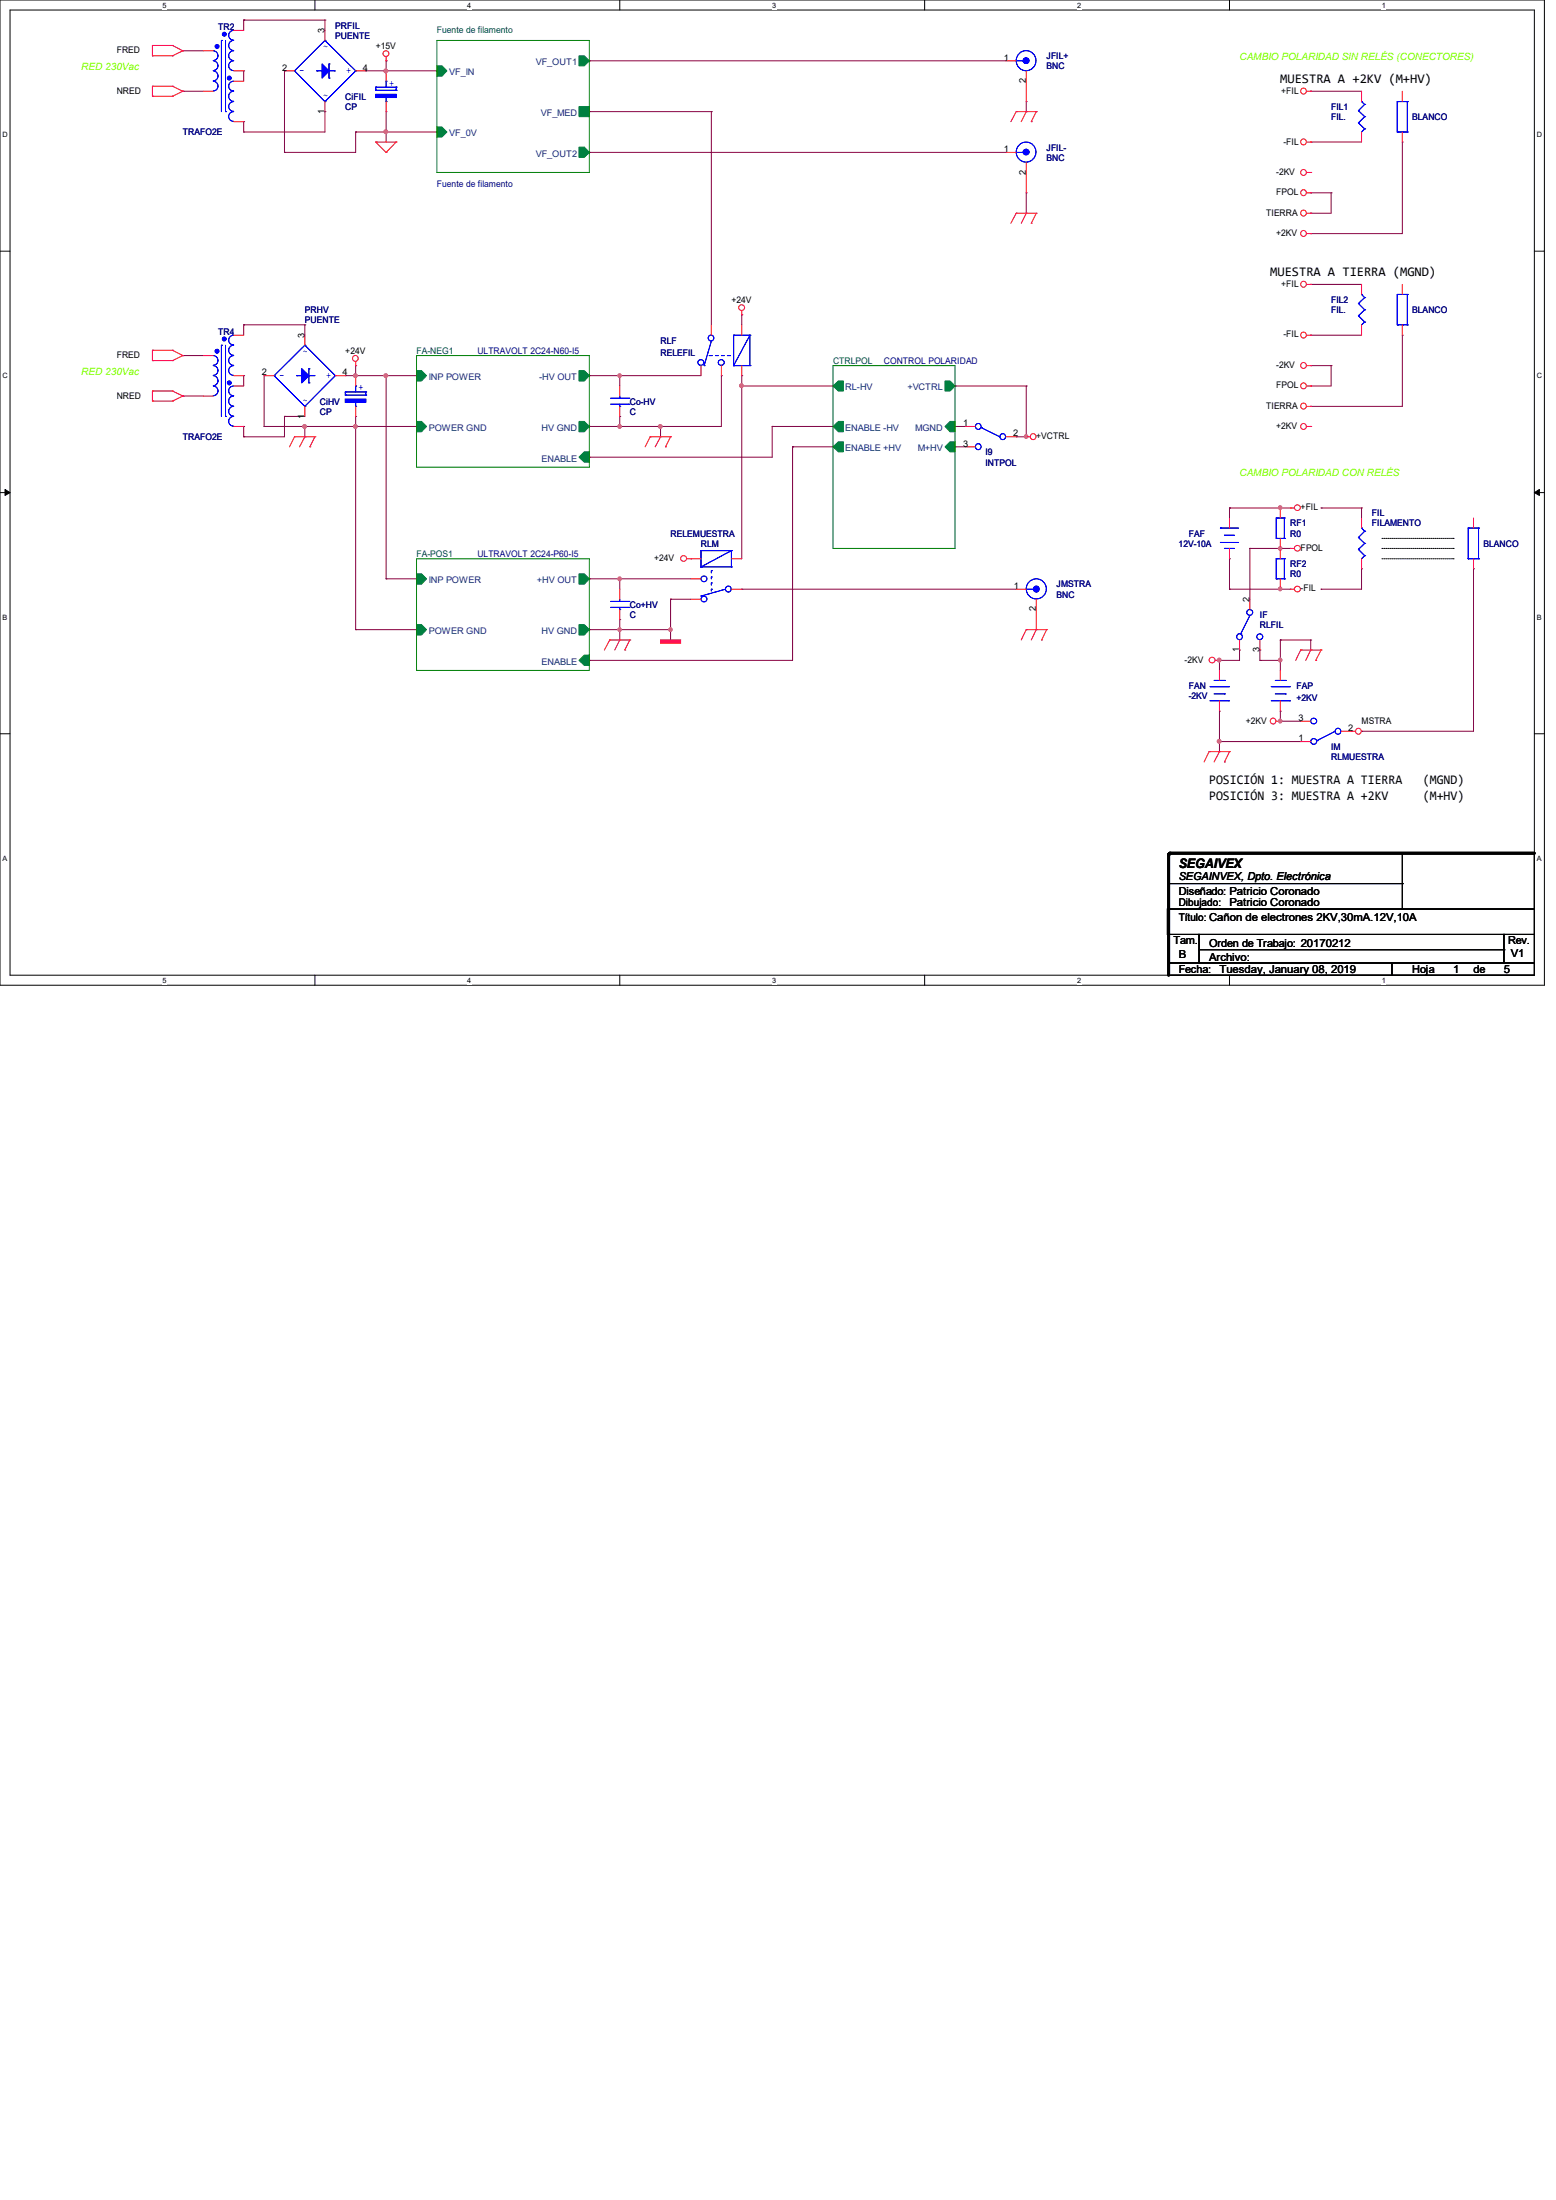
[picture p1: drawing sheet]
<svg xmlns="http://www.w3.org/2000/svg" width="210mm" height="297mm" viewBox="0 0 210 297" stroke-linecap="round" stroke-linejoin="round" font-family="sans-serif">
<path d="M0 0h208.4v133h-208.4zM1.4 1.4h205.7v130.3h-205.7z" fill="none" stroke="#000" stroke-width=".13"/>
<g fill="#fff">
<path d="M21.9 .1h.6v1.1h-.6z"/>
<path d="M21.9 131.8h.6v1.1h-.6z"/>
</g>
<path d="M42.5 0v1.4M42.5 131.7v1.3" fill="none" stroke="#000" stroke-width=".13"/>
<g fill="#fff">
<path d="M63.1 .1h.5v1.1h-.5z"/>
<path d="M63.1 131.8h.5v1.1h-.5z"/>
</g>
<path d="M83.7 0v1.4M83.7 131.7v1.3" fill="none" stroke="#000" stroke-width=".13"/>
<g fill="#fff">
<path d="M104.2 .1h.6v1.1h-.6z"/>
<path d="M104.2 131.8h.6v1.1h-.6z"/>
</g>
<path d="M124.8 0v1.4M124.8 131.7v1.3" fill="none" stroke="#000" stroke-width=".13"/>
<g fill="#fff">
<path d="M145.4 .1h.5v1.1h-.5z"/>
<path d="M145.4 131.8h.5v1.1h-.5z"/>
</g>
<path d="M165.9 0v1.4M165.9 131.7v1.3" fill="none" stroke="#000" stroke-width=".13"/>
<g fill="#fff">
<path d="M186.5 .1h.6v1.1h-.6z"/>
<path d="M186.5 131.8h.6v1.1h-.6z"/>
<path d="M.3 17.6h.8v1.1h-.8z"/>
<path d="M207.4 17.6h.8v1.1h-.8z"/>
<path d="M.3 50.2h.8v1.1h-.8z"/>
<path d="M207.4 50.2h.8v1.1h-.8z"/>
</g>
<path d="M0 33.9h1.4M207.1 33.9h1.3" fill="none" stroke="#000" stroke-width=".13"/>
<g fill="#fff">
<path d="M.3 82.8h.7v1.1h-.7z"/>
<path d="M207.4 82.8h.7v1.1h-.7z"/>
</g>
<path d="M0 66.5h1.4M207.1 66.5h1.3" fill="none" stroke="#000" stroke-width=".13"/>
<path d="M.7 66.1l.7 .4-.7 .4zM207.1 66.5l.7-.4v.8z" fill="#000" stroke="#000" stroke-width=".13"/>
<g fill="#fff">
<path d="M.3 115.3h.7v1.1h-.7z"/>
<path d="M207.4 115.3h.7v1.1h-.7z"/>
</g>
<g fill="none" stroke="#000" stroke-width=".13">
<path d="M186.5 74h9.6M186.5 72.7h9.6M186.5 75.4h9.6M196.1 74h.1M196.1 72.7h.1M196.1 75.4h.1M0 99.1h1.4M207.1 99.1h1.3M157.7 115.2h49.4v7.5h-49.4zM157.7 119.3h31.6M189.3 119.3h.1M189.3 115.2v7.5"/>
<path d="M157.6 122.7h49.5v3.5h-49.5zM157.7 126.2h4.1v3.8h-4.1zM157.7 130h30.2v1.7h-30.2zM161.8 126.2h41.2v3.8h-41.2zM161.8 128.2h41.2M187.9 130h19.2v1.7h-19.2zM189.3 122.7h.1M203 126.2h4.1v3.8h-4.1zM203 128.2h.1"/>
</g>
<g fill="none" stroke="#800040" stroke-width=".13">
<path d="M24.7 6.9h.1M24.7 12.3h.1M24.7 6.9h2.7M24.7 12.3h2.7M32.9 2.7h.1M32.9 16.4h.1M32.9 9.6h.1M32.9 17.8h.1M32.9 2.7h11M32.9 2.7v1.4M32.9 9.6v1.4M32.9 16.4v1.4"/>
<path d="M38.4 9.6h.1M38.4 9.6v11M43.9 2.7h.1M43.9 15.1h.1M43.9 15.1v2.7h-11M43.9 2.7v1.4M48 17.8h.1M48 17.8h11M48 17.8v2.8h-9.6M49.4 9.6h.1M49.4 9.6h9.6M52.1 8.2h.1"/>
<path d="M52.1 9.6h.1M52.1 17.8h.1M52.1 15.1h.1M52.1 8.2v1.4M52.1 15.1v4.1M79.5 8.2h.1M79.5 15.1h.1M79.5 8.2h56.3M79.5 15.1h16.5M96 15.1h.1M96 15.1v28.8M138.5 13.7h.1"/>
<path d="M138.5 13.7v1.4M176.9 12.3h.1M176.9 19.2h.1M176.9 12.3h6.9M176.9 19.2h6.9M189.3 19.2h.1M189.3 19.2v12.3h-12.4M38.4 20.6h.1M79.5 20.6h.1M79.5 20.6h56.3M138.5 26h.1M138.5 26v2.8"/>
<path d="M176.9 26h.1M176.9 28.8h.1M176.9 31.5h.1M176.9 38.4h.1M176.9 26h2.8M176.9 38.4h6.9M179.7 26h.1M179.7 26v2.8h-2.8M24.7 48h.1M24.7 53.5h.1M24.7 48h2.7M24.7 53.5h2.7"/>
<path d="M32.9 50.7h.1M32.9 43.9h.1M32.9 59h.1M32.9 57.6h.1M32.9 43.9v1.4M32.9 50.7v1.4M32.9 57.6v1.4M32.9 43.9h8.2M35.6 50.7h.1M35.6 57.6h.1M35.6 57.6h20.6M35.6 50.7v6.9"/>
<path d="M38.4 56.2h.1M38.4 56.2v2.8h-5.5M38.4 56.2h2.7M41.1 57.6h.1M41.1 43.9h.1M41.1 43.9v1.4M41.1 57.6v1.4M46.6 50.7h.1M46.6 50.7h9.6M48 50.7h.1M48 56.2h.1M48 57.6h.1"/>
<path d="M48 49.4h.1M48 49.4v1.3M48 56.2v28.8M52.1 50.7h.1M52.1 50.7v27.4M79.5 50.7h.1M79.5 57.6h.1M79.5 50.7h15.1M83.7 50.7h.1M83.7 56.2h.1M83.7 57.6h.1M83.7 50.7v1.4"/>
<path d="M83.7 56.2v1.4M89.2 57.6h.1M89.2 57.6v1.4M97.4 50.7h.1M97.4 50.7v6.9h-17.9M100.1 50.7h.1M100.1 52.1h.1M100.1 42.5h.1M100.1 52.1h12.3M100.1 42.5v1.4M100.1 50.7v24.7M104.2 57.6h.1"/>
<path d="M104.2 57.6h8.2M104.2 57.6v4.1h-24.7M128.9 52.1h.1M128.9 57.6h.1M128.9 52.1h9.6M128.9 57.6h1.4M137.2 59h.1M138.5 52.1h.1M138.5 52.1v6.9h-1.3M176.9 49.4h.1M176.9 52.1h.1M176.9 45.3h.1"/>
<path d="M176.9 54.9h.1M176.9 49.4h2.8M176.9 45.3h6.9M179.7 49.4h.1M179.7 49.4v2.7h-2.8M189.3 45.3h.1M189.3 45.3v9.6h-12.4M52.1 78.1h.1M52.1 78.1h4.1M79.5 78.1h.1M79.5 61.7h.1M79.5 78.1h13.8"/>
<path d="M83.7 78.1h.1M83.7 78.1v1.4M100.1 79.5h.1M100.1 79.5h37.1M107 60.3h.1M107 60.3h5.4M107 60.3v28.9h-27.5M128.9 60.3h.1M128.9 60.3h1.4M165.9 68.6h.1M165.9 79.5h.1M165.9 75.4h.1"/>
<path d="M165.9 79.5h8.3M165.9 68.6h8.3M165.9 68.6v1.3M165.9 75.4v4.1M168.7 74h.1M168.7 74h5.5M168.7 74v6.9M172.8 74h.1M172.8 68.6h.1M172.8 79.5h.1M178.3 68.6h.1M178.3 79.5h.1"/>
<path d="M178.3 68.6h5.5M183.8 68.6h.1M183.8 76.8h.1M183.8 76.8v2.7h-5.5M183.8 68.6v1.3M198.9 76.8h.1M198.9 76.8v21.9h-15.1M48 85h.1M48 85h8.2M79.5 89.2h.1M79.5 85h.1M79.5 85h11"/>
<path d="M83.7 83.7h.1M83.7 85h.1M83.7 83.7v2.7M90.5 80.9h.1M90.5 85h.1M90.5 80.9h2.8M90.5 80.9v5.5M164.6 89.2h.1M164.6 96h.1M164.6 89.2v1.3M164.6 96v5.5M167.3 87.8h.1"/>
<path d="M167.3 87.8v1.4h-2.7M170.1 89.2h.1M170.1 87.8h.1M170.1 89.2h2.7M170.1 87.8v1.4M172.8 86.4h.1M172.8 96h.1M172.8 89.2h.1M172.8 97.4h.1M172.8 86.4h4.1M172.8 86.4v4.1M172.8 96v1.4"/>
<path d="M172.8 97.4h2.8M176.9 86.4h.1M176.9 86.4v1.4M183.8 98.7h.1M164.6 100.1h.1M164.6 100.1h11"/>
</g>
<g fill="#f0f" stroke="#f0f" stroke-width=".13">
<circle cx="48" cy="50.7" r=".25"/>
<circle cx="138.5" cy="58.9" r=".24"/>
<circle cx="52.1" cy="9.6" r=".25"/>
<circle cx="52.1" cy="17.8" r=".25"/>
<circle cx="41.1" cy="57.6" r=".25"/>
<circle cx="52.1" cy="50.7" r=".25"/>
<circle cx="48" cy="57.6" r=".25"/>
<circle cx="83.6" cy="50.7" r=".24"/>
<circle cx="90.5" cy="85" r=".24"/>
<circle cx="89.1" cy="57.6" r=".25"/>
<circle cx="83.6" cy="57.6" r=".24"/>
<circle cx="83.6" cy="78.1" r=".24"/>
<circle cx="83.6" cy="85" r=".24"/>
<circle cx="100.1" cy="52.1" r=".25"/>
<circle cx="172.8" cy="74" r=".24"/>
<circle cx="164.5" cy="89.1" r=".25"/>
<circle cx="172.8" cy="97.3" r=".24"/>
<circle cx="164.5" cy="100.1" r=".25"/>
<circle cx="172.8" cy="68.5" r=".24"/>
<circle cx="172.8" cy="79.5" r=".24"/>
<circle cx="172.8" cy="89.1" r=".24"/>
</g>
<g fill="none" stroke="#f00" stroke-width=".13">
<path d="M20.6 7.5h.1M20.6 6.1h.1M20.6 13h.1M20.6 11.6h.1M20.6 7.5h2.7M20.6 6.1v1.4M20.6 11.6v1.4M20.6 6.1h2.7M20.6 13h2.7M20.6 11.6h2.7M23.3 7.5h.1M23.3 6.1h.1"/>
<path d="M23.3 13h.1M23.3 11.6h.1M23.3 6.1l1.4 .8M23.3 11.6l1.4 .7M24.7 6.9h.1M24.7 12.3h.1M24.7 6.9l-1.4 .6M24.7 12.3l-1.4 .7M27.4 12.3h1.4M27.4 6.9h1.4M31.5 4.1h1.4M31.5 9.6h1.4"/>
<path d="M31.5 11h1.4M31.5 16.4h1.4M38.4 9.6h1.4M43.9 4.1v1.4M43.9 13.7v1.4M48 9.6h1.4M50.7 19.2h.1M50.7 19.2h2.8M50.7 19.2l1.4 1.4M52.1 8.2h.1M52.1 7.7v.5M52.1 9.6v1.4"/>
<path d="M52.1 13.7v1.4M53.5 19.2h.1M53.5 19.2l-1.4 1.4M135.8 8.2h1.4M137.2 15.1h.1M137.2 15.1l-.8 1.3M137.2 15.1h2.7M138.5 15.1h.1M138.5 15.1l-.7 1.3M138.5 9.6v4.1M139.2 16.4h.1M139.9 15.1h.1"/>
<path d="M139.9 15.1l-.7 1.3M176.4 19.2h.5M176.4 12.3h.5M176.9 12.3h.1M176.9 19.2h.1M183.8 12.3v1.4M183.8 17.8v1.4M189.3 12.3v1.4M189.3 17.8v1.4M52.1 20.6h.1M135.8 20.6h1.4M137.2 28.8h.1"/>
<path d="M137.2 28.8l-.8 1.3M137.2 28.8h2.7M138.5 28.8h.1M138.5 28.8l-.7 1.3M138.5 21.9v4.1M139.2 30.1h.1M139.9 28.8h.1M139.9 28.8l-.7 1.3M176.4 28.8h.5M176.4 26h.5M176.4 23.3h.5M176.4 31.5h.5"/>
<path d="M176.4 38.4h.5M176.9 26h.1M176.9 28.8h.1M176.9 23.3h.1M176.9 31.5h.1M176.9 38.4h.1M183.8 38.4v1.4M189.3 38.4v1.4M20.6 48.7h.1M20.6 47.3h.1M20.6 54.1h.1M20.6 52.8h.1"/>
<path d="M20.6 47.3v1.4M20.6 52.8v1.3M20.6 48.7h2.7M20.6 47.3h2.7M20.6 54.1h2.7M20.6 52.8h2.7M23.3 48.7h.1M23.3 47.3h.1M23.3 54.1h.1M23.3 52.8h.1M23.3 47.3l1.4 .7M23.3 52.8l1.4 .7"/>
<path d="M24.7 48h.1M24.7 53.5h.1M24.7 48l-1.4 .7M24.7 53.5l-1.4 .6M27.4 48h1.4M27.4 53.5h1.4M31.5 45.3h1.4M31.5 52.1h1.4M31.5 57.6h1.4M31.5 50.7h1.4M35.6 50.7h1.4M39.8 59h.1"/>
<path d="M39.8 59h2.7M39.8 59l-.7 1.3M41.1 59h.1M41.1 59l-.7 1.3M41.1 45.3v1.3M41.1 54.9v1.3M42.5 59h.1M42.5 59l-.7 1.3M45.3 50.7h1.3M48 49.4h.1M48 48.8v.6M48 50.7v1.4"/>
<path d="M48 54.9v1.3M83.7 52.1v1.4M83.7 54.9v1.3M87.8 59h.1M87.8 59h2.7M87.8 59l-.7 1.3M89.2 59h.1M89.2 59l-.8 1.3M90.5 59h.1M90.5 59l-.7 1.3M94.6 49.4v1.3M96 43.9v1.4"/>
<path d="M97.4 49.4v1.3M100.1 42.5h.1M100.1 42v.5M100.1 43.9v1.4M100.1 49.4v1.3M130.3 57.6h1.4M135.8 59h1.4M138.5 59h.1M138.5 59h.6M176.4 45.3h.5M176.4 52.1h.5M176.4 54.9h.5"/>
<path d="M176.4 49.4h.5M176.4 57.6h.5M176.9 45.3h.1M176.9 52.1h.1M176.9 54.9h.1M176.9 49.4h.1M176.9 57.6h.1M183.8 43.9v1.4M189.3 43.9v1.4M41.8 60.3h.1M83.7 79.5v1.4M89.8 60.3h.1"/>
<path d="M92.7 75.4h1.9M93.3 75.4h.1M93.3 78.1h1.3M98.7 75.4h1.4M98.7 79.5h1.4M130.3 60.3h1.4M137.2 79.5h1.3M165.9 69.9v1.4M165.9 74v1.4M172.8 68.6v1.3M172.8 72.7v2.7M172.8 78.1v1.4"/>
<path d="M174.2 68.6h.1M174.2 74h.1M174.2 79.5h.1M174.2 68.6h.5M174.2 74h.5M174.2 79.5h.5M183.8 69.9v1.4M183.8 75.4v1.4M198.9 69.9v1.4M198.9 75.4v1.4M82.3 86.4h.1M82.3 86.4l-.7 1.4"/>
<path d="M82.3 86.4h2.7M83.7 86.4h.1M83.7 86.4l-.7 1.4M83.7 82.3v1.4M84.3 87.8h.1M85 86.4h.1M85 86.4l-.7 1.4M93.3 80.9h1.3M138.5 85h.1M138.5 85l-.7 1.4M138.5 85h2.8M139.9 85h.1"/>
<path d="M139.9 85l-.7 1.4M139.9 80.9v4.1M140.6 86.4h.1M141.3 85h.1M141.3 85l-.7 1.4M164 89.2h.6M164.6 89.2h.1M164.6 90.5v1.4M164.6 94.6v1.4M167.3 86.4v1.4M168.7 80.9v1.4M170.1 86.4v1.4"/>
<path d="M172.3 97.4h.5M172.8 97.4h.1M172.8 90.5v1.4M172.8 94.6v1.4M175.6 87.8h.1M175.6 87.8l-.7 1.4M175.6 87.8h2.7M175.6 97.4h1.3M176.9 87.8h.1M176.9 87.8l-.7 1.4M177.6 89.2h.1M178.3 87.8h.1"/>
<path d="M178.3 87.8l-.7 1.4M181 98.7h2M182.4 98.7h.1M163.2 101.5h.1M163.2 101.5l-.7 1.4M163.2 101.5h2.7M164.6 101.5h.1M164.6 101.5l-.7 1.4M165.3 102.9h.1M165.9 101.5h.1M165.9 101.5l-.6 1.4M175.6 100.1h1.3"/>
<circle cx="52.1" cy="7.2" r=".39"/>
<circle cx="175.9" cy="12.3" r=".39"/>
<circle cx="175.9" cy="19.2" r=".39"/>
<circle cx="175.9" cy="28.8" r=".39"/>
<circle cx="175.9" cy="31.5" r=".39"/>
<circle cx="175.9" cy="26" r=".39"/>
<circle cx="175.9" cy="23.3" r=".39"/>
<circle cx="175.9" cy="38.4" r=".39"/>
<circle cx="48" cy="48.4" r=".39"/>
<circle cx="100.1" cy="41.5" r=".39"/>
<circle cx="139.4" cy="58.9" r=".39"/>
<circle cx="175.9" cy="54.8" r=".39"/>
<circle cx="175.9" cy="45.2" r=".39"/>
<circle cx="175.9" cy="52.1" r=".39"/>
<circle cx="175.9" cy="49.3" r=".39"/>
<circle cx="175.9" cy="57.6" r=".39"/>
<circle cx="92.3" cy="75.4" r=".39"/>
<circle cx="175.1" cy="68.5" r=".39"/>
<circle cx="175.1" cy="74" r=".39"/>
<circle cx="175.1" cy="79.5" r=".39"/>
<circle cx="163.6" cy="89.1" r=".39"/>
<circle cx="171.8" cy="97.3" r=".39"/>
<circle cx="183.3" cy="98.7" r=".39"/>
</g>
<path d="M89.2 86.4h2.7v.4h-2.7z" fill-rule="evenodd" fill="#f00" stroke="#f00" stroke-width=".13"/>
<path d="M157.7 115.3v16.4M157.9 115.2h49.2" fill="none" stroke="#000" stroke-width=".38"/>
<g fill="#000">
<circle cx="157.7" cy="115.3" r=".19"/>
<circle cx="157.9" cy="115.2" r=".19"/>
</g>
<g fill="#008040" stroke="#008040" stroke-width=".13">
<path d="M59 8.9h.6l.7 .7-.7 .7h-.6z" fill-rule="evenodd"/>
<path d="M59 17.1h.6l.7 .7-.7 .7h-.6z" fill-rule="evenodd"/>
<path d="M78.1 7.5h.8l.6 .7-.6 .7h-.8z" fill-rule="evenodd"/>
<path d="M78.1 19.9h.8l.6 .7-.6 .7h-.8z" fill-rule="evenodd"/>
<path d="M78.1 14.4h1.4v1.3h-1.4z" fill-rule="evenodd"/>
<path d="M78.1 50h.8l.6 .7-.6 .7h-.8z" fill-rule="evenodd"/>
<path d="M78.1 56.9h.8l.6 .7-.6 .7h-.8z" fill-rule="evenodd"/>
<path d="M56.2 56.9h.7l.7 .7-.7 .7h-.7z" fill-rule="evenodd"/>
<path d="M56.2 50h.7l.7 .7-.7 .7h-.7z" fill-rule="evenodd"/>
<path d="M78.1 61.7l.8-.7h.6v1.4h-.6z" fill-rule="evenodd"/>
<path d="M78.1 77.5h.8l.6 .6-.6 .8h-.8z" fill-rule="evenodd"/>
<path d="M78.1 84.3h.8l.6 .7-.6 .7h-.8z" fill-rule="evenodd"/>
<path d="M56.2 84.3h.7l.7 .7-.7 .7h-.7z" fill-rule="evenodd"/>
<path d="M56.2 77.5h.7l.7 .6-.7 .8h-.7z" fill-rule="evenodd"/>
<path d="M78.1 89.2l.8-.8h.6v1.4h-.6z" fill-rule="evenodd"/>
<path d="M127.6 60.3l.6-.7h.7v1.4h-.7z" fill-rule="evenodd"/>
<path d="M127.6 57.6l.6-.7h.7v1.4h-.7z" fill-rule="evenodd"/>
<path d="M112.4 57.6l.8-.7h.6v1.4h-.6z" fill-rule="evenodd"/>
<path d="M112.4 52.1l.8-.7h.6v1.4h-.6z" fill-rule="evenodd"/>
<path d="M112.4 60.3l.8-.7h.6v1.4h-.6z" fill-rule="evenodd"/>
<path d="M127.6 51.4h.6l.7 .7-.7 .7h-.6z" fill-rule="evenodd"/>
</g>
<path d="M59 5.5h20.5v17.8h-20.5zM56.2 48h23.3v15.1h-23.3zM112.4 49.4h16.5v24.6h-16.5zM56.2 75.4h23.3v15.1h-23.3z" fill="none" stroke="#008000" stroke-width=".13"/>
<g fill="none" stroke="#00f" stroke-width=".13">
<path d="M28.8 6.9a.66 .66 0 0 1 .6 .6 .66 .66 0 0 1-.6 .7M28.8 8.2a.66 .66 0 0 1 .6 .7 .66 .66 0 0 1-.6 .6M28.8 9.6a.68 .68 0 0 1 .6 .6 .68 .68 0 0 1-.6 .7M28.8 11a.66 .66 0 0 1 .6 .6 .66 .66 0 0 1-.6 .7M29.9 5.5h.1M29.9 5.5v9.6M30.4 15.1h.1M30.4 5.5v9.6M31.5 4.1a.66 .66 0 0 0-.6 .7 .66 .66 0 0 0 .6 .6M31.5 6.9a.66 .66 0 0 0-.6 .6 .66 .66 0 0 0 .6 .7M31.5 8.2a.66 .66 0 0 0-.6 .7 .66 .66 0 0 0 .6 .6M31.5 11a.66 .66 0 0 0-.6 .6 .66 .66 0 0 0 .6 .7"/>
<path d="M31.5 13.7a.66 .66 0 0 0-.6 .7 .66 .66 0 0 0 .6 .6M31.5 15.1a.66 .66 0 0 0-.6 .6 .66 .66 0 0 0 .6 .7M31.5 5.5a.68 .68 0 0 0-.6 .6 .68 .68 0 0 0 .6 .7M31.5 12.3a.68 .68 0 0 0-.6 .7 .68 .68 0 0 0 .6 .7M39.8 9.6h.1M39.8 9.6l4.1 4.1M42.8 9.6h.1M42.8 9.6h.7M43.9 5.5h.1M43.9 13.7h.1M43.9 5.5l-4.1 4.1M43.9 5.5l4.1 4.1"/>
<path d="M44.4 8.6h.1M44.4 10.5h.1M44.4 8.6v1.9M44.4 9.6h.7M45.1 9.6h.1M48 9.6h.1M48 9.6l-4.1 4.1M50.7 12.2h.1M50.7 11.8h.1M50.7 12.2h2.8M50.7 11.8v.4M50.7 11.8h2.8"/>
<path d="M52.1 11h.1M52.1 13.7h.1M52.1 11v.8M52.1 13.2v.5M53.5 11.8h.1M53.5 12.2h.1M53.5 11.8v.4M137.2 8.2h.9M138.1 8.2h.1M183.3 16.6h.1M183.3 14.9h.1M183.3 16.6l.9 .8"/>
<path d="M183.3 14.9l.9 .8M183.8 13.7h.1M183.8 13.7l.4 .4M184.2 17.4h.1M184.2 15.7h.1M184.2 14.1h.1M184.2 17.4l-.4 .4M184.2 15.7l-.9 .9M184.2 14.1l-.9 .8M188.6 17.8h.1M188.6 13.7h.1M188.6 13.7v4.1"/>
<path d="M188.6 17.8h1.3M188.6 13.7h1.3M189.3 17.8h.1M189.9 13.7h.1M189.9 17.8h.1M189.9 13.7v4.1M137.2 20.6h.9M138.1 20.6h.1M183.8 39.8h.1M183.8 39.8l.4 .4M188.6 39.8h.1M188.6 39.8v4.1"/>
<path d="M188.6 39.8h1.3M189.9 39.8h.1M189.9 39.8v4.1M28.8 48a.66 .66 0 0 1 .6 .7 .66 .66 0 0 1-.6 .6M28.8 49.4a.66 .66 0 0 1 .6 .6 .66 .66 0 0 1-.6 .7M28.8 50.7a.68 .68 0 0 1 .6 .7 .68 .68 0 0 1-.6 .7M28.8 52.1a.66 .66 0 0 1 .6 .7 .66 .66 0 0 1-.6 .6M29.9 46.6h.1M29.9 46.6v9.6M30.4 56.2h.1M30.4 46.6v9.6M31.5 45.3a.66 .66 0 0 0-.6 .6 .66 .66 0 0 0 .6 .7"/>
<path d="M31.5 48a.66 .66 0 0 0-.6 .7 .66 .66 0 0 0 .6 .6M31.5 49.4a.66 .66 0 0 0-.6 .6 .66 .66 0 0 0 .6 .7M31.5 52.1a.66 .66 0 0 0-.6 .7 .66 .66 0 0 0 .6 .6M31.5 54.9a.66 .66 0 0 0-.6 .6 .66 .66 0 0 0 .6 .7M31.5 56.2a.66 .66 0 0 0-.6 .7 .66 .66 0 0 0 .6 .6M31.5 46.6a.68 .68 0 0 0-.6 .7 .68 .68 0 0 0 .6 .7M31.5 53.5a.68 .68 0 0 0-.6 .6 .68 .68 0 0 0 .6 .7M37 50.7h.1M37 50.7l4.1 4.2M40 50.7h.1M40 50.7h.7M41.1 46.6h.1"/>
<path d="M41.1 54.9h.1M41.1 46.6l-4.1 4.1M41.1 46.6l4.2 4.1M41.7 49.8h.1M41.7 51.7h.1M41.7 49.8v1.9M41.7 50.7h.7M42.4 50.7h.1M45.3 50.7h.1M45.3 50.7l-4.2 4.2M46.6 53.3h.1M46.6 52.9h.1"/>
<path d="M46.6 53.3h2.8M46.6 52.9v.4M46.6 52.9h2.8M48 52.1h.1M48 54.9h.1M48 52.1v.8M48 54.3v.6M49.4 52.9h.1M49.4 53.3h.1M49.4 52.9v.4M82.4 54.6h2.5M82.4 53.8h2.5"/>
<path d="M83.7 54.9h.1M83.7 53.8h.1M83.7 53.5v.3M83.7 54.6v.3M84.9 54.6h.1M84.9 53.8h.1M95 49.4h.1M95.7 48h.3M96 48h.1M96 46.1l-1 3.3M96.6 48h.2M96.8 48h.1"/>
<path d="M97.4 48h.2M97.6 48h.1M98.2 48h.3M98.5 48h.1M99 45.3h.1M99 49.4h.1M99 45.3h2.2M99 45.3v4.1M99 49.4h2.2M101.2 45.3h.1M101.2 49.4h.1M101.2 45.3v4.1"/>
<path d="M101.2 45.3l-2.2 4.1M132.5 57.7h.1M132.5 57.7l2.5 1.3M183.3 42.6h.1M183.3 41h.1M183.3 42.6l.9 .9M183.3 41l.9 .8M184.2 43.5h.1M184.2 41.8h.1M184.2 40.2h.1M184.2 43.5l-.4 .4M184.2 41.8l-.9 .8"/>
<path d="M184.2 40.2l-.9 .8M188.6 43.9h.1M188.6 43.9h1.3M189.3 43.9h.1M189.9 43.9h.1M94.6 76.5h.1M94.6 74.3h.1M94.6 74.3h4.1M94.6 76.5h4.1M94.6 74.3v2.2M96 79.5h.1M96 78.7h.1"/>
<path d="M96 77.9h.1M96 77h.1M96 77v.3M96 77.9v.2M96 78.7v.3M96 79.5v.3M97.9 79.5l-3.3 1M98.7 74.3h.1M98.7 76.5h.1M98.7 74.3v2.2M98.7 74.3l-4.1 2.2M138.5 79.5h1"/>
<path d="M139.5 79.5h.1M164.7 71.3h.1M164.7 73.2h.1M164.7 71.3h2.5M164.7 73.2h2.5M165.3 74h.1M165.3 72.3h.1M165.3 74h1.3M165.3 72.3h1.3M172.3 72.7h.1M172.3 69.9h.1M172.3 78.1h.1"/>
<path d="M172.3 75.4h.1M172.3 69.9h1.1M172.3 72.7h1.1M172.3 69.9v2.8M172.3 75.4v2.7M172.3 75.4h1.1M172.3 78.1h1.1M173.4 69.9h.1M173.4 72.7h.1M173.4 75.4h.1M173.4 78.1h.1M173.4 69.9v2.8"/>
<path d="M173.4 75.4v2.7M183.3 74.2h.1M183.3 72.6h.1M183.3 74.2l.9 .8M183.3 72.6l.9 .8M183.8 71.3h.1M183.8 71.3l.4 .4M184.2 75h.1M184.2 73.4h.1M184.2 71.7h.1M184.2 75l-.4 .4M184.2 73.4l-.9 .8"/>
<path d="M184.2 71.7l-.9 .9M198.2 75.4h.1M198.2 71.3h.1M198.2 71.3h1.4M198.2 75.4h1.4M198.2 71.3v4.1M198.9 75.4h.1M199.6 71.3h.1M199.6 75.4h.1M199.6 71.3v4.1M82.4 82h2.5M82.4 81.2h2.5"/>
<path d="M83.7 82.3h.1M83.7 81.2h.1M83.7 80.9v.3M83.7 82v.3M84.9 82h.1M84.9 81.2h.1M94.6 80.5h.1M163.3 94.6h2.5M163.3 92.7h2.5M163.9 91.9h1.4M163.9 93.7h1.4M165.3 91.9h.1"/>
<path d="M165.3 93.7h.1M165.8 94.6h.1M165.8 92.7h.1M167.5 85.6h.1M168.7 83.1l-1.2 2.5M171.6 94.6h2.4M171.6 92.7h2.4M172.1 91.9h1.4M172.1 93.7h1.4M173.5 91.9h.1M173.5 93.7h.1M174 94.6h.1"/>
<path d="M174 92.7h.1M177.8 100h.1M180.2 98.7l-2.4 1.3"/>
<circle cx="138.5" cy="8.2" r="1.34"/>
<circle cx="138.5" cy="20.5" r="1.34"/>
<circle cx="94.6" cy="48.9" r=".39"/>
<circle cx="96" cy="45.6" r=".39"/>
<circle cx="97.4" cy="48.9" r=".39"/>
<circle cx="132" cy="57.6" r=".39"/>
<circle cx="135.3" cy="58.9" r=".39"/>
<circle cx="95" cy="78.1" r=".39"/>
<circle cx="98.3" cy="79.5" r=".39"/>
<circle cx="132" cy="60.3" r=".39"/>
<circle cx="139.9" cy="79.5" r="1.35"/>
<circle cx="95" cy="80.9" r=".39"/>
<circle cx="167.3" cy="86" r=".39"/>
<circle cx="168.7" cy="82.7" r=".39"/>
<circle cx="170" cy="86" r=".39"/>
<circle cx="177.3" cy="97.3" r=".39"/>
<circle cx="180.6" cy="98.7" r=".39"/>
<circle cx="177.3" cy="100.1" r=".39"/>
</g>
<g fill="#00f" stroke="#00f" stroke-width=".13">
<path d="M46.6 53.9h2.8v.4h-2.8z" fill-rule="evenodd"/>
<path d="M46.6 53.9h2.8v.4h-2.8z" fill-rule="evenodd"/>
<path d="M40.7 49.8l1 .9-1 1z" fill-rule="evenodd"/>
<path d="M40.7 49.8l1 .9-1 1z" fill-rule="evenodd"/>
<path d="M50.7 12.7h2.8v.5h-2.8z" fill-rule="evenodd"/>
<path d="M50.7 12.7h2.8v.5h-2.8z" fill-rule="evenodd"/>
<path d="M43.5 8.6l.9 1-.9 .9z" fill-rule="evenodd"/>
<path d="M43.5 8.6l.9 1-.9 .9z" fill-rule="evenodd"/>
<circle cx="138.5" cy="20.5" r=".39"/>
<circle cx="30.9" cy="51.7" r=".25"/>
<circle cx="29.3" cy="47.4" r=".25"/>
<circle cx="30.3" cy="45.8" r=".25"/>
<circle cx="30.9" cy="10.5" r=".25"/>
<circle cx="29.3" cy="6.3" r=".25"/>
<circle cx="30.3" cy="4.6" r=".25"/>
<circle cx="138.5" cy="8.2" r=".39"/>
<circle cx="139.9" cy="79.5" r=".39"/>
</g>
<g font-size="1.8">
<text x="172.8" y="11.2">MUESTRA A +2KV (M+HV)</text>
<text x="171.4" y="37.3">MUESTRA A TIERRA (MGND)</text>
<text x="163.2" y="105.9">POSICIÓN 1: MUESTRA A TIERRA</text>
<text x="163.2" y="108">POSICIÓN 3: MUESTRA A +2KV</text>
<text x="192.1" y="105.9">(MGND)</text>
<text x="192.1" y="108">(M+HV)</text>
<text x="159.1" y="117.2">SEGAIVEX</text>
</g>
<g font-size="1.5">
<text x="159.1" y="118.7">SEGAINVEX, Dpto. Electrónica</text>
<text x="159.1" y="120.8">Diseñado: Patricio Coronado</text>
<text x="165.9" y="122.3">Patricio Coronado</text>
<text x="158.4" y="127.5">Tam.</text>
<text x="159.1" y="129.3">B</text>
<text x="159.1" y="131.4">Fecha:</text>
<text x="163.2" y="129.7">Archivo:</text>
<text x="163.2" y="127.8">Orden de Trabajo: 20170212</text>
<text x="164.6" y="131.4">Tuesday, January 08, 2019</text>
<text x="190.6" y="131.4">Hoja</text>
<text x="196.1" y="131.4">1</text>
<text x="198.9" y="131.4">de</text>
<text x="203" y="131.4">5</text>
<text x="203.5" y="127.5">Rev.</text>
<text x="203.9" y="129.2">V1</text>
</g>
<g font-size="1.4" fill="#80ff00">
<text x="11" y="9.4">RED 230Vac</text>
<text x="167.3" y="8.1">CAMBIO POLARIDAD SIN RELÉS (CONECTORES)</text>
<text x="11" y="50.6">RED 230Vac</text>
<text x="167.3" y="64.3">CAMBIO POLARIDAD CON RELÉS</text>
</g>
<g font-size="1.4">
<text x="159.1" y="124.4">Título: Cañon de electrones 2KV,30mA.12V,10A</text>
<text x="159.1" y="122.3">Dibujado:</text>
</g>
<g font-size="1.2" fill="#000080">
<text x="29.5" y="4">TR2</text>
<text x="45.3" y="3.9">PRFIL</text>
<text x="45.3" y="5.2">PUENTE</text>
<text x="141.3" y="8">JFIL+</text>
<text x="141.3" y="9.4">BNC</text>
<text x="46.6" y="13.5">CiFIL</text>
<text x="46.6" y="14.9">CP</text>
<text x="179.7" y="14.9">FIL1</text>
<text x="179.7" y="16.2">FIL.</text>
<text x="190.6" y="16.2">BLANCO</text>
<text x="24.7" y="18.3">TRAFO2E</text>
<text x="141.3" y="20.3">JFIL-</text>
<text x="141.3" y="21.7">BNC</text>
<text x="59" y="25.3">Fuente de filamento</text>
<text x="179.7" y="40.9">FIL2</text>
<text x="29.5" y="45.2">TR4</text>
<text x="41.1" y="42.3">PRHV</text>
<text x="41.1" y="43.6">PUENTE</text>
<text x="64.4" y="47.8">ULTRAVOLT 2C24-N60-I5</text>
<text x="89.2" y="46.4">RLF</text>
<text x="179.7" y="42.3">FIL.</text>
<text x="190.6" y="42.3">BLANCO</text>
<text x="89.2" y="48">RELEFIL</text>
<text x="119.3" y="49.1">CONTROL POLARIDAD</text>
<text x="24.7" y="59.4">TRAFO2E</text>
<text x="43.2" y="54.6">CiHV</text>
<text x="43.2" y="56">CP</text>
<text x="85" y="54.6">Co-HV</text>
<text x="85" y="56">C</text>
<text x="133" y="61.5">I9</text>
<text x="133" y="62.9">INTPOL</text>
<text x="174.2" y="71.1">RF1</text>
<text x="185.2" y="69.7">FIL</text>
<text x="185.2" y="71.1">FILAMENTO</text>
<text x="64.4" y="75.2">ULTRAVOLT 2C24-P60-I5</text>
<text x="90.5" y="72.4">RELEMUESTRA</text>
<text x="94.6" y="73.8">RLM</text>
<text x="159.1" y="73.8">12V-10A</text>
<text x="160.4" y="72.4">FAF</text>
<text x="174.2" y="72.4">R0</text>
<text x="174.2" y="76.6">RF2</text>
<text x="174.2" y="77.9">R0</text>
<text x="200.2" y="73.8">BLANCO</text>
<text x="85" y="82">Co+HV</text>
<text x="85" y="83.4">C</text>
<text x="142.6" y="79.3">JMSTRA</text>
<text x="142.6" y="80.7">BNC</text>
<text x="170" y="83.4">IF</text>
<text x="170" y="84.8">RLFIL</text>
<text x="160.4" y="93">FAN</text>
<text x="160.4" y="94.4">-2KV</text>
<text x="175" y="93">FAP</text>
<text x="175" y="94.7">+2KV</text>
<text x="179.7" y="101.3">IM</text>
<text x="179.7" y="102.6">RLMUESTRA</text>
</g>
<g font-size="1.2">
<text x="43.8" y="4.5" transform="rotate(-90 43.8 4.5)">3</text>
<text x="15.7" y="7.2">FRED</text>
<text x="38.1" y="9.5">2</text>
<text x="49" y="9.5">4</text>
<text x="50.7" y="6.6">+15V</text>
<text x="135.5" y="8.2">1</text>
<text x="138.5" y="11.2" transform="rotate(-90 138.5 11.2)">2</text>
<text x="15.7" y="12.7">NRED</text>
<text x="43.8" y="15.4" transform="rotate(-90 43.8 15.4)">1</text>
<text x="172.9" y="12.7">+FIL</text>
<text x="135.5" y="20.5">1</text>
<text x="138.5" y="23.6" transform="rotate(-90 138.5 23.6)">2</text>
<text x="172.2" y="23.6">-2KV</text>
<text x="173.2" y="19.5">-FIL</text>
<text x="170.9" y="29.1">TIERRA</text>
<text x="172.2" y="26.4">FPOL</text>
<text x="172.2" y="31.8">+2KV</text>
<text x="98.7" y="40.9">+24V</text>
<text x="172.9" y="38.7">+FIL</text>
<text x="41.1" y="45.6" transform="rotate(-90 41.1 45.6)">3</text>
<text x="46.6" y="47.8">+24V</text>
<text x="173.2" y="45.6">-FIL</text>
<text x="15.7" y="48.3">FRED</text>
<text x="15.7" y="53.8">NRED</text>
<text x="35.3" y="50.7">2</text>
<text x="46.2" y="50.7">4</text>
<text x="172.2" y="52.4">FPOL</text>
<text x="172.2" y="49.7">-2KV</text>
<text x="41.1" y="56.5" transform="rotate(-90 41.1 56.5)">1</text>
<text x="130" y="57.5">1</text>
<text x="136.7" y="58.9">2</text>
<text x="139.9" y="59.3">+VCTRL</text>
<text x="170.9" y="55.2">TIERRA</text>
<text x="172.2" y="57.9">+2KV</text>
<text x="130" y="60.3">3</text>
<text x="175.6" y="68.9">+FIL</text>
<text x="88.3" y="75.7">+24V</text>
<text x="175.6" y="74.4">FPOL</text>
<text x="136.9" y="79.5">1</text>
<text x="139.8" y="82.5" transform="rotate(-90 139.8 82.5)">2</text>
<text x="168.7" y="81.3" transform="rotate(-90 168.7 81.3)">2</text>
<text x="175.6" y="79.8">-FIL</text>
<text x="159.9" y="89.4">-2KV</text>
<text x="167.3" y="88.1" transform="rotate(-90 167.3 88.1)">1</text>
<text x="170" y="88.1" transform="rotate(-90 170 88.1)">3</text>
<text x="168.1" y="97.7">+2KV</text>
<text x="175.3" y="100.1">1</text>
<text x="175.3" y="97.3">3</text>
<text x="182" y="98.7">2</text>
<text x="183.8" y="97.7">MSTRA</text>
</g>
<g font-size="1.2" fill="#004040">
<text x="59" y="4.4">Fuente de filamento</text>
<text x="56.2" y="47.8">FA-NEG1</text>
<text x="112.4" y="49.1">CTRLPOL</text>
<text x="56.2" y="75.2">FA-POS1</text>
</g>
<g font-size="1.2" fill="#00f">
<text x="40.4" y="9.9">-</text>
<text x="43.6" y="6.6">~</text>
<text x="46.7" y="9.9">+</text>
<text x="52.5" y="11.6">+</text>
<text x="43.6" y="13.2">~</text>
<text x="40.9" y="47.8">~</text>
<text x="37.7" y="51.1">-</text>
<text x="44" y="51.1">+</text>
<text x="48.4" y="52.7">+</text>
<text x="40.9" y="54.4">~</text>
</g>
<g font-size="1.2" fill="#004080">
<text x="60.6" y="10.2">VF_IN</text>
<text x="72.3" y="8.8">VF_OUT1</text>
<text x="73" y="15.7">VF_MED</text>
<text x="60.6" y="18.4">VF_0V</text>
<text x="72.3" y="21.2">VF_OUT2</text>
<text x="57.9" y="51.3">INP POWER</text>
<text x="72.8" y="51.3">-HV OUT</text>
<text x="114.1" y="52.7">RL-HV</text>
<text x="122.5" y="52.7">+VCTRL</text>
<text x="57.9" y="58.2">POWER GND</text>
<text x="73.1" y="58.2">HV GND</text>
<text x="114.1" y="58.2">ENABLE -HV</text>
<text x="123.5" y="58.2">MGND</text>
<text x="73.1" y="62.3">ENABLE</text>
<text x="114.1" y="60.9">ENABLE +HV</text>
<text x="123.9" y="60.9">M+HV</text>
<text x="57.9" y="78.7">INP POWER</text>
<text x="72.5" y="78.7">+HV OUT</text>
<text x="57.9" y="85.6">POWER GND</text>
<text x="73.1" y="85.6">HV GND</text>
<text x="73.1" y="89.7">ENABLE</text>
</g>
<g font-size="1">
<text x="21.9" y="1">5</text>
<text x="63.1" y="1">4</text>
<text x="104.2" y="1">3</text>
<text x="145.4" y="1">2</text>
<text x="186.5" y="1">1</text>
<text x=".3" y="18.5">D</text>
<text x="207.4" y="18.5">D</text>
<text x=".3" y="51.1">C</text>
<text x="207.4" y="51.1">C</text>
<text x=".3" y="83.7">B</text>
<text x="207.4" y="83.7">B</text>
<text x=".3" y="116.2">A</text>
<text x="207.4" y="116.2">A</text>
<text x="21.9" y="132.7">5</text>
<text x="63.1" y="132.7">4</text>
<text x="104.2" y="132.7">3</text>
<text x="145.4" y="132.7">2</text>
<text x="186.5" y="132.7">1</text>
</g>
</svg>
